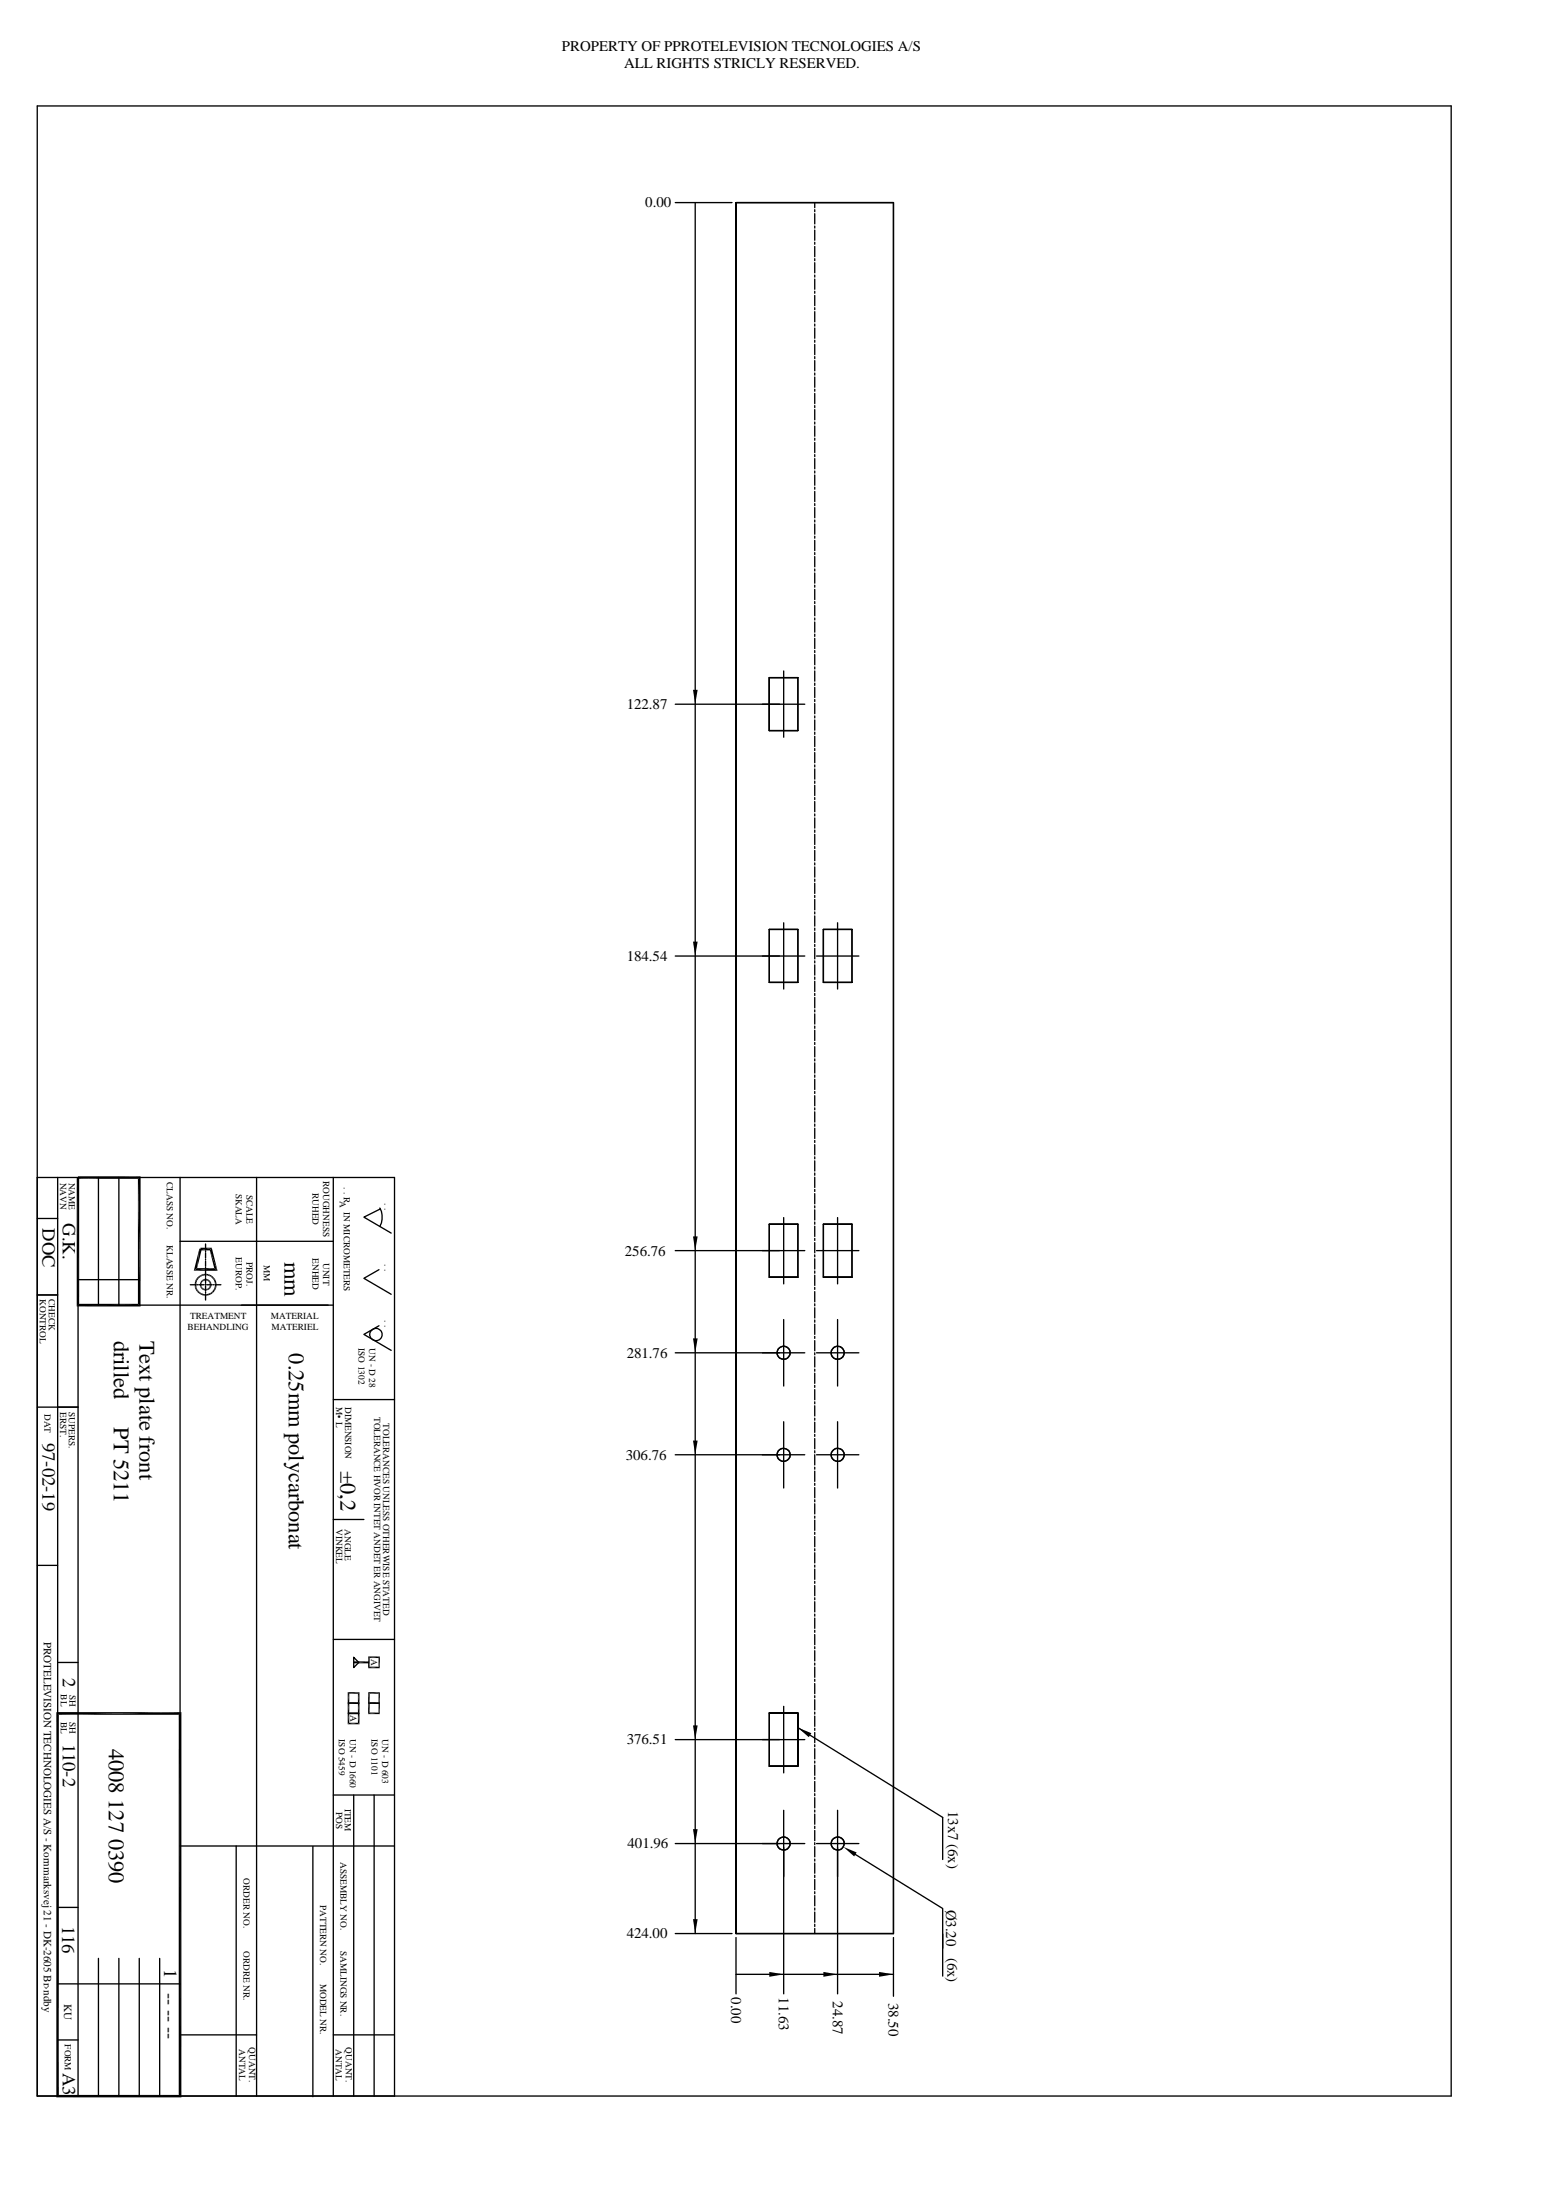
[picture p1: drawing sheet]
<svg xmlns="http://www.w3.org/2000/svg" width="297mm" height="420mm" viewBox="0 0 297 420" stroke-linecap="round" stroke-linejoin="round" font-family="sans-serif">
<g fill="none" stroke="#000" stroke-width=".25">
<path d="M7.1 20.2h269.9v380.1h-269.9zM128.9 38.7h10.8M132.7 38.7v330.6M140.5 38.7v330.6v-330.6M155.5 38.7v1M170.6 38.7h-30.1h30.1M170.6 38.7v330.6M155.5 40v.4M155.5 40.8v2M155.5 43.2v.4M155.5 43.9v2M155.5 46.3v.4"/>
<path d="M155.5 47.1v1.9M155.5 49.4v.4M155.5 50.2v1.9M155.5 52.5v.4M155.5 53.3v1.9M155.5 55.6v.4M155.5 56.4v2M155.5 58.8v.3M155.5 59.5v2M155.5 61.9v.4M155.5 62.7v1.9M155.5 65v.4"/>
<path d="M155.5 65.8v1.9M155.5 68.1v.4M155.5 68.9v1.9M155.5 71.2v.4M155.5 72v2M155.5 74.3v.4M155.5 75.1v2M155.5 77.5v.4M155.5 78.2v2M155.5 80.6v.4M155.5 81.4v1.9M155.5 83.7v.4"/>
<path d="M155.5 84.5v1.9M155.5 86.8v.4M155.5 87.6v1.9M155.5 90v.3M155.5 90.7v2M155.5 93v.4M155.5 93.9v1.9M155.5 96.2v.4M155.5 96.9v2M155.5 99.3v.4M155.5 100.1v1.9M155.5 102.4v.4"/>
<path d="M155.5 103.2v2M155.5 105.5v.4M155.5 106.3v1.9M155.5 108.7v.4M155.5 109.4v2M155.5 111.8v.3M155.5 112.6v1.9M155.5 114.9v.4M155.5 115.7v1.9M155.5 118v.4M155.5 118.8v1.9M128.9 134.5h24.7"/>
<path d="M146.9 129.4v10.1v-10.1M146.9 129.4h5.4v10.1v-10.1zM146.9 139.5h5.4h-5.4M149.6 128.1v12.7M155.5 121.1v.4M155.5 121.9v2M155.5 124.2v.4M155.5 125v2M155.5 127.4v.4M155.5 128.1v2M155.5 130.5v.4M155.5 131.3v1.9"/>
<path d="M155.5 133.6v.4M155.5 134.4v1.9M155.5 136.7v.4M155.5 137.5v1.9M155.5 139.8v.5M155.5 140.6v2M155.5 143v.3M155.5 143.7v2M155.5 146.1v.4M155.5 146.9v1.9M155.5 149.2v.4M155.5 150v1.9"/>
<path d="M155.5 152.3v.4M155.5 153.1v1.9M155.5 155.4v.4M155.5 156.2v2M155.5 158.5v.5M155.5 159.3v2M146.9 177.5h5.4v10.1v-10.1zM146.9 177.5v10.1M149.6 176.2v12.7M155.5 161.7v.4M155.5 162.4v2M155.5 164.8v.4"/>
<path d="M155.5 165.6v1.9M155.5 167.9v.4M155.5 168.7v1.9M155.5 171v.4M155.5 171.8v2M155.5 174.2v.3M155.5 174.9v2M155.5 177.2v.5M155.5 178.1v1.9M157.2 177.5v10.1v-10.1M157.2 177.5h5.4v10.1v-10.1zM159.9 176.2v12.7"/>
<path d="M128.9 182.6h24.7M146.9 187.6h5.4h-5.4M155.5 180.4v.4M155.5 181.1v2M155.5 183.5v.4M155.5 184.3v1.9M155.5 186.6v.4M155.5 187.4v2M155.5 189.7v.4M155.5 190.5v2M155.5 192.9v.4M155.5 193.6v2"/>
<path d="M155.5 196v.4M155.5 196.8v1.9M155.5 199.1v.4M155.5 199.9v1.9M155.9 182.6h8.1M157.2 187.6h5.4h-5.4M155.5 202.2v.4M155.5 203v1.9M155.5 205.3v.4M155.5 206.1v2M155.5 208.4v.4M155.5 209.3v1.9"/>
<path d="M155.5 211.6v.4M155.5 212.3v2M155.5 214.7v.4M155.5 215.5v1.9M155.5 217.8v.4M155.5 218.6v2M7.1 224.9h68.2v175.4M7.1 232.7h3.9M11 224.9v175.4M14.9 224.9v175.4M18.8 224.9v24.4M22.7 224.9v24.4"/>
<path d="M34.4 224.9v175.4M34.4 237.1h29.2M39.2 237.6v1.1M39.2 238.9v.2M39.2 239.3v1M49 224.9v175.4M63.6 224.9v175.4M72.5 230.7a3.7 3.7 0 0 1 0 3.5M72.6 230.9l-3.1 1.6 5.2 3M128.9 238.8h24.7M146.9 233.8v10.1M149.6 232.5v12.7"/>
<path d="M152.3 233.8h-5.4h5.4M152.3 233.8v10.1M155.5 220.9v.4M155.5 221.7v1.9M155.5 224v.5M155.5 224.8v2M155.5 227.2v.3M155.5 228v1.9M155.5 230.3v.4M155.5 231.1v1.9M155.5 233.4v.4M155.5 234.2v1.9"/>
<path d="M155.5 236.5v.4M155.5 237.3v2M155.5 239.6v.4M155.9 238.8h8.1M157.2 233.8v10.1M159.9 232.5v12.7M162.6 233.8h-5.4h5.4M162.6 233.8v10.1M7.1 247.3h3.9M14.9 249.3h48.7M14.9 244.4h11.7M36.3 245.4h1.1"/>
<path d="M37.6 245.4h.2M38 245.4h.9M39.2 245.4h.2M39.2 240.5v.2M39.2 240.9v1M39.2 242.1v.1M39.2 242.4v1M39.2 243.6v.2M39.2 244v1M39.2 245.2v.2M39.2 245.6v.9M39.2 246.7v.2"/>
<path d="M39.2 247.1v1.2M39.5 245.4h1M40.7 245.4h.2M41.1 245.4h1.1M70.7 255.4a1.19 1.19 0 0 1 1-1.7 1.19 1.19 0 0 1 1.1 1.6 1.19 1.19 0 0 1-2 .3M72.3 253.2l-2.8 1.6 5.2 3.1M72.3 242.5l-2.8 1.6 5.2 3.1M128.9 258.4h24.7M146.9 243.9h5.4h-5.4M149.5 259.6a1.25 1.25 0 0 1-1-1.9 1.25 1.25 0 0 1 2.1 0 1.25 1.25 0 0 1-1 1.9M149.6 252v12.7M155.5 240.4v2"/>
<path d="M155.5 242.7v.5M155.5 243.5v2M155.5 245.9v.4M155.5 246.7v1.9M155.5 249v.4M155.5 249.8v1.9M155.5 252.1v.4M155.5 252.9v1.9M155.5 255.2v.4M155.5 256v2M155.5 258.4v.3M155.5 259.1v2"/>
<path d="M155.9 258.4h8.1M157.2 243.9h5.4h-5.4M159.9 257.1a1.26 1.26 0 0 0-1.2 1.7 1.26 1.26 0 0 0 2.1 .4 1.26 1.26 0 0 0-.4-2l-.4-.1M159.9 252v12.7M7.1 268.7h7.8M63.6 267.3h11.7M128.9 277.8h24.7M149.5 279.1a1.25 1.25 0 0 1-1-1.9 1.25 1.25 0 0 1 2.1 0 1.25 1.25 0 0 1-1 1.9M149.6 271.5v12.7M155.5 261.5v.4M155.5 262.3v1.9M155.5 264.6v.4"/>
<path d="M155.5 265.4v1.9M155.5 267.7v.4M155.5 268.5v1.9M155.5 270.8v.4M155.5 271.6v2M155.5 273.9v.4M155.5 274.7v2M155.5 277.1v.4M155.5 277.8v2M155.9 277.8h8.1M159.9 276.6a1.25 1.25 0 0 0-1 1.9 1.25 1.25 0 0 0 2.1 0 1.25 1.25 0 0 0-1-1.9M159.9 271.5v12.7"/>
<path d="M7.1 299h3.9M63.6 290.2h5.9M155.5 280.2v.4M155.5 281v1.9M155.5 283.3v.4M155.5 284.1v1.9M155.5 286.4v.4M155.5 287.2v1.9M155.5 289.6v.3M155.5 290.3v2M155.5 292.7v.3M155.5 293.5v1.9"/>
<path d="M155.5 295.8v.4M155.5 296.5v2M155.5 298.9v.4M155.5 299.7v1.9M11 317.5h3.9M63.6 313.1h11.7M67.5 316.5l1 1-1 1zM72.4 316.4v2.2M155.5 302v.4M155.5 302.8v2M155.5 305.1v.4M155.5 305.9v1.9"/>
<path d="M155.5 308.3v.4M155.5 309v2M155.5 311.4v.3M155.5 312.2v1.9M155.5 314.5v.4M155.5 315.3v1.9M155.5 317.6v.4M155.5 318.4v1.9M11 327.2h3.9M72.4 323.2v4.2M128.9 332.2h24.7M146.9 337.3h5.4h-5.4"/>
<path d="M146.9 327.2v10.1M149.6 325.9v12.7M152.3 337.3v-10.1v10.1M152.3 327.2h-5.4h5.4M152.3 329.9l27.7 17.2v8M155.5 320.7v.4M155.5 321.5v2M155.5 323.8v.4M155.5 324.6v2M155.5 327v.4M155.5 327.7v2M155.5 330.1v.4"/>
<path d="M155.5 330.9v1.9M155.5 333.2v.4M155.5 334v1.9M155.5 336.3v.4M155.5 337.1v1.9M155.5 339.4v.4M34.4 352.6h40.9M45.1 352.6v47.7M59.7 352.6v47.8M63.6 342.8h11.7M67.5 342.8v57.5M71.4 342.8v57.5"/>
<path d="M128.9 352.1h24.7M149.5 353.3a1.25 1.25 0 0 1-1-1.9 1.25 1.25 0 0 1 2.1 0 1.25 1.25 0 0 1-1 1.9M149.6 345.7v35.1M155.5 340.2v2M155.5 342.6v.3M155.5 343.3v2M155.5 345.7v.4M155.5 346.5v1.9M155.5 348.8v.4M155.5 349.6v1.9M155.5 351.9v.4M155.5 352.7v1.9"/>
<path d="M155.5 355v.4M155.5 355.8v2M155.5 358.1v.5M155.5 358.9v2M155.9 352.1h8.1M159.9 353.3a1.25 1.25 0 0 1-1.1-1.9 1.25 1.25 0 0 1 2.2 0 1.25 1.25 0 0 1-1.1 1.9M159.9 345.7v35.1M163.3 354.2l16.7 10.3v7.6M11 364.3h3.9M11 378.9h23.4M18.8 374v26.3M22.7 374v26.3"/>
<path d="M26.6 374v26.3M30.5 374v26.3M128.9 369.3h10.8M140.5 370v10.8M140.5 377.1h30.1M155.5 361.3v.4M155.5 362v2M155.5 364.4v.4M155.5 365.2v1.9M155.5 367.5v.4M155.5 368.3v1M170.6 369.3h-30.1h30.1"/>
<path d="M170.6 370v11.3M180 369.4v8M11 389.6h3.9M34.4 388.6h14.6M63.6 388.6h11.7"/>
</g>
<g fill="#000">
<path d="M132.3 131.7h.9l-.5 2.8zM132.3 179.8h.9l-.5 2.8zM14.6 224.9l.5 24.1-.5 .5zM14.6 224.9h.5v24.1zM14.9 225.1l11.9-.4-.5 .4zM14.9 224.7h11.9l-11.9 .4zM38.1 238.5l-.5 3.7-.6 .5zM38.1 238.5l.4 .1-.9 3.6zM38.3 238.8l2.1-.5-.4 .5zM38.3 238.3h2.1l-2.1 .5zM132.3 236.1h.9l-.5 2.7zM14.6 249.5l11.7-.5 .5 .5z"/>
<path d="M15.1 249h11.2l-11.7 .5zM26.3 225.1l.5 24.4-.5-.5zM26.3 225.1l.5-.4v24.8zM37 242.7l3.9-.5 .6 .5zM37.2 245.4h.3l-.3 .5zM37.2 244.8l.3 .1-.3 .5zM37.2 245.9l.3-.1-.1 .6zM37.4 244.3l.3 .2-.5 .3zM37.4 246.4l.3-.1 .1 .5zM37.5 245.4v.4l-.3 .1zM37.5 244.9v.5h-.3zM37.5 245.8l.2 .5-.3 .1z"/>
<path d="M37 242.7l.6-.5h3.3zM37.2 244.8l.5-.3-.2 .4zM37.7 246.3l.3 .3-.2 .2zM37.8 243.9l.2 .2-.6 .2zM38 246.6l.2 .6-.4-.4zM37.4 244.3l.6-.2-.3 .4zM38 246.6l.4 .3-.2 .3zM38.1 245.4h.3l-.2 .4zM37.8 243.9l.4-.4 .2 .3zM38.4 246.9l.3 .5-.5-.2zM38.2 244.9l.3 .1-.4 .4zM38.2 245.8l.3-.1v.5z"/>
<path d="M37.8 243.9l.6-.1-.4 .3zM38.4 246.9l.4 .2-.1 .3zM38.4 245.4l.1 .3-.3 .1zM38.5 244.6l.2 .2-.5 .1zM38.1 245.4l.4-.4-.1 .4zM38.5 245.7l.2 .3-.2 .2zM38.7 246l.1 .4-.3-.2zM38.2 244.9l.5-.1-.2 .2zM38.7 246l.2 .1-.1 .3zM38.2 243.5l.5-.2 .1 .3zM38.8 247.1l.4 .3h-.5zM38.2 243.5l.6 .1-.4 .2z"/>
<path d="M38.8 247.1l.4 .1v.2zM38.5 244.6l.3-.3 .1 .3zM38.9 246.1l.3 .4-.4-.1zM38.5 244.6h.4l-.2 .2zM38.9 246.1l.3 .1v.3zM39.2 247.2l.6 .2h-.6zM39.2 247.2l.5-.1 .1 .3zM38.7 243.3l.5-.1v.3zM38.7 243.3l.5 .2-.4 .1zM39.2 246.2l.5 .2-.5 .1zM39.2 246.2l.4-.1 .1 .3zM38.8 244.3l.4-.1v.3z"/>
<path d="M38.8 244.3l.4 .2-.3 .1zM39.6 246.1l.2-.1 .2 .2zM39.2 244.2l.4 .4-.4-.1zM39.6 246.1l.4 .1-.3 .2zM39.2 244.2l.5 .1-.1 .3zM39.7 247.1l.5-.2 .1 .3zM39.2 243.2l.5 .4-.5-.1zM39.7 247.1l.6 .1-.5 .2zM39.2 243.2l.6 .1-.1 .3zM40 245.7l.3 .1-.5 .2zM39.7 244.3l.1 .5-.2-.2zM40.1 245.4h.3l-.4 .3z"/>
<path d="M40 244.6v.4l-.2-.2zM39.8 246l.5-.2-.3 .4zM39.7 244.3l.3 .3-.2 .2zM40 245l.3-.1-.2 .5zM40.2 246.9l.3-.3 .2 .2zM39.8 243.3l.4 .5-.5-.2zM40.2 246.9l.5-.1-.4 .4zM39.8 243.3l.5 .2-.1 .3zM40 245.7l.4-.3-.1 .4zM40 244.6l.3 .3-.3 .1zM40.3 244.9l.1 .5h-.3zM40.8 246.3l.3 .1-.6 .2z"/>
<path d="M40.3 243.5l.2 .6-.3-.3zM40.5 246.6l.6-.2-.4 .4zM40.3 243.5l.4 .4-.2 .2zM41 245.8l.3 .1-.5 .4zM40.5 244.1l.2-.2 .1 .6zM40 238.8l1.5 3.9-.6-.5zM41.1 245.4h.3l-.4 .4zM40.8 244.5l.3-.2-.1 .6zM40.8 246.3l.5-.4-.2 .5zM41 244.9l.3-.1-.2 .6zM40.7 243.9l.4 .4-.3 .2zM41.4 245.4l-.1 .5-.3-.1z"/>
<path d="M41.1 244.3l.2 .5-.3 .1zM41.3 244.8l.1 .6h-.3zM40.4 238.3l1.1 4.4-1.5-3.9zM132.3 255.6h.9l-.5 2.8zM132.3 275.1h.9l-.5 2.7zM70.3 316.4l.3 .3v1.6zM70.6 316.7l1.9-.3-.2 .3zM70.3 318.6l.3-.3h1.7zM72.3 316.7l.2 1.9-.2-.3zM10.8 327l.4 73.1-.4 .5zM10.8 327l.4 .5v72.6zM11.2 327.5l23.4-.5-.5 .5z"/>
<path d="M10.8 327h23.8l-23.4 .5zM66.4 327.4l.3-.3h1.6zM66.4 325.1l.3 .3v1.7zM66.4 325.4l.3-.3h1.6zM66.4 323.2l.3 .3v1.6zM66.4 327.1l.3 .3v1.6zM66.7 327.4l1.9-.3-.3 .3zM68.3 325.4l.3 2-.3-.3zM66.7 325.4l1.9-.3-.3 .3zM68.3 323.5l.3 1.9-.3-.3zM66.7 323.5l1.9-.3-.3 .3zM66.4 329.3l.3-.3h1.6z"/>
<path d="M68.3 327.4l.3 1.9-.3-.3zM70.3 327.4l.3-.3h1.7zM70.3 325.1l.3 .3v1.7zM70.6 325.1h1.7l-2 .3zM70.3 323.2l.3 .3v1.6zM72.3 325.4l.2 2-.2-.3zM70.6 325.4l1.9-.3-.2 .3zM72.3 323.5l.2 1.9-.2-.3zM70.6 323.5l1.9-.3-.2 .3zM132.3 329.5h.9l-.5 2.7zM152.3 329.9l2.6 1.1-.5 .8zM132.3 349.3h.9l-.5 2.8z"/>
<path d="M161 352.7l2.5 1.1-.4 .7zM132.3 366.5h.9l-.5 2.8zM146.9 376.6l2.7 .5-2.7 .4zM157.2 376.6l2.7 .5-2.7 .4zM167.8 376.6l2.8 .5-2.8 .4zM10.8 400.6l23.3-.5 .5 .5zM11.2 400.1h22.9l-23.3 .5zM34.1 327.5l.5 73.1-.5-.5zM34.6 327v73.6l-.5-73.1z"/>
</g>
<g fill="none" stroke="#000" stroke-width=".3">
<path d="M70.3 318.5h2.2M70.3 316.5h2.2M70.4 316.4v2.2M66.4 327.2h2.2M66.4 325.3h2.2M66.4 323.3h2.2M66.4 329.2h2.2M66.5 323.2v6.1M68.5 323.2v6.1M70.3 327.2h2.2M70.3 325.3h2.2M70.3 323.3h2.2"/>
<path d="M70.4 323.2v4.2"/>
</g>
<path d="M67.5 317.5h2.9" fill="none" stroke="#000" stroke-width=".38"/>
<path d="M161 335.3h.1" fill="none" stroke="#000" stroke-width=".19"/>
<g font-size="4.3">
<text x="54.3" y="241" transform="rotate(90 54.3 241)">mm</text>
<text x="21.8" y="256" transform="rotate(90 21.8 256)">drilled</text>
<text x="26.6" y="256" transform="rotate(90 26.6 256)">Text plate front</text>
<text x="55.1" y="258.5" transform="rotate(90 55.1 258.5)">0.25mm polycarbonat</text>
<text x="21.8" y="272.5" transform="rotate(90 21.8 272.5)">PT 5211</text>
<text x="65" y="280.9" transform="rotate(90 65 280.9)">±0,2</text>
<text x="20.8" y="334" transform="rotate(90 20.8 334)">4008 127 0390</text>
</g>
<g font-size="3.6">
<text x="12" y="233.6" transform="rotate(90 12 233.6)">G.K.</text>
<text x="8.1" y="234.6" transform="rotate(90 8.1 234.6)">DOC</text>
<text x="8.1" y="275.5" transform="rotate(90 8.1 275.5)">97-02-19</text>
<text x="12" y="320.4" transform="rotate(90 12 320.4)">2</text>
<text x="12" y="333" transform="rotate(90 12 333)">110-2</text>
<text x="11.9" y="367.8" transform="rotate(90 11.9 367.8)">116</text>
<text x="31.3" y="376.1" transform="rotate(90 31.3 376.1)">1</text>
<text x="31.3" y="380.6" transform="rotate(90 31.3 380.6)">-- -- --</text>
<text x="12" y="395.9" transform="rotate(90 12 395.9)">A3</text>
</g>
<g font-size="2.8">
<text x="107.3" y="9.7">PROPERTY OF PPROTELEVISION TECNOLOGIES A/S</text>
<text x="119.1" y="13.1">ALL RIGHTS STRICLY RESERVED.</text>
<text x="123.2" y="39.6">0.00</text>
<text x="119.6" y="135.4">122.87</text>
<text x="119.6" y="183.5">184.54</text>
<text x="119.3" y="239.8">256.76</text>
<text x="119.6" y="259.3">281.76</text>
<text x="119.5" y="278.8">306.76</text>
<text x="119.6" y="333.2">376.51</text>
<text x="181" y="345.8" transform="rotate(90 181 345.8)">13x7 (6x)</text>
<text x="119.8" y="353">401.96</text>
<text x="180.6" y="364.7" transform="rotate(90 180.6 364.7)">Ø3.20</text>
<text x="119.6" y="370.2">424.00</text>
<text x="180.8" y="373.9" transform="rotate(90 180.8 373.9)">(6x)</text>
<text x="139.6" y="381.4" transform="rotate(90 139.6 381.4)">0.00</text>
<text x="148.7" y="381.5" transform="rotate(90 148.7 381.5)">11.63</text>
<text x="159" y="382.2" transform="rotate(90 159 382.2)">24.87</text>
<text x="169.6" y="382.5" transform="rotate(90 169.6 382.5)">38.50</text>
</g>
<g font-size="2.1">
<text x="8.4" y="313.5" transform="rotate(90 8.4 313.5)">PROTELEVISION TECHNOLOGIES A/S - Kornmarksvej 21 - DK-2605 Br›ndby</text>
<text x="12.3" y="382.7" transform="rotate(90 12.3 382.7)">KU</text>
</g>
<g font-size="1.8">
<text x="11.5" y="225.8" transform="rotate(90 11.5 225.8)">NAVN</text>
<text x="13.2" y="225.8" transform="rotate(90 13.2 225.8)">NAME</text>
<text x="31.9" y="225.8" transform="rotate(90 31.9 225.8)">CLASS NO.</text>
<text x="59.6" y="227.8" transform="rotate(90 59.6 227.8)">RUHED</text>
<text x="61.7" y="225.6" transform="rotate(90 61.7 225.6)">ROUGHNESS</text>
<text x="65.6" y="226.8" transform="rotate(90 65.6 226.8)">. . R</text>
<text x="45" y="228" transform="rotate(90 45 228)">SKALA</text>
<text x="47.1" y="228.1" transform="rotate(90 47.1 228.1)">SCALE</text>
<text x="64.9" y="229.4" transform="rotate(90 64.9 229.4)">A</text>
<text x="65.6" y="231.5" transform="rotate(90 65.6 231.5)">IN MICROMETERS</text>
<text x="73.4" y="229.7" transform="rotate(90 73.4 229.7)">. .</text>
<text x="31.9" y="237.8" transform="rotate(90 31.9 237.8)">KLASSE NR.</text>
<text x="45" y="240.2" transform="rotate(90 45 240.2)">EUROP.</text>
<text x="47.1" y="241" transform="rotate(90 47.1 241)">PROJ.</text>
<text x="50.4" y="241.5" transform="rotate(90 50.4 241.5)">MM</text>
<text x="59.6" y="240.3" transform="rotate(90 59.6 240.3)">ENHED</text>
<text x="61.7" y="241.2" transform="rotate(90 61.7 241.2)">UNIT</text>
<text x="73.4" y="241.4" transform="rotate(90 73.4 241.4)">. .</text>
<text x="7.6" y="248.1" transform="rotate(90 7.6 248.1)">KONTROL</text>
<text x="9.3" y="248.1" transform="rotate(90 9.3 248.1)">CHECK</text>
<text x="36.3" y="251.9">TREATMENT</text>
<text x="51.7" y="251.9">MATERIAL</text>
<text x="35.8" y="254">BEHANDLING</text>
<text x="51.8" y="254">MATERIEL</text>
<text x="68.4" y="257.5" transform="rotate(90 68.4 257.5)">ISO 1302</text>
<text x="70.5" y="257.5" transform="rotate(90 70.5 257.5)">UN - D 28</text>
<text x="73.4" y="252.1" transform="rotate(90 73.4 252.1)">. .</text>
<text x="11.5" y="269.7" transform="rotate(90 11.5 269.7)">ERST.</text>
<text x="13.2" y="269.7" transform="rotate(90 13.2 269.7)">SUPERS.</text>
<text x="64.2" y="268.7" transform="rotate(90 64.2 268.7)">M•L</text>
<text x="65.9" y="268.7" transform="rotate(90 65.9 268.7)">DIMENSION</text>
<text x="8.5" y="270" transform="rotate(90 8.5 270)">DAT</text>
<text x="71.5" y="270.6" transform="rotate(90 71.5 270.6)">TOLERANCE HVOR INTET ANDET ER ANGIVET</text>
<text x="73.2" y="271.8" transform="rotate(90 73.2 271.8)">TOLERANCES UNLESS OTHERWISE STATED</text>
<text x="64.2" y="292.1" transform="rotate(90 64.2 292.1)">VINKEL</text>
<text x="65.8" y="292.1" transform="rotate(90 65.8 292.1)">ANGLE</text>
<text x="70.9" y="316.8" transform="rotate(90 70.9 316.8)">A</text>
<text x="11.6" y="323.6" transform="rotate(90 11.6 323.6)">BL</text>
<text x="13.3" y="323.6" transform="rotate(90 13.3 323.6)">SH</text>
<text x="11.6" y="328.8" transform="rotate(90 11.6 328.8)">BL</text>
<text x="13.3" y="328.9" transform="rotate(90 13.3 328.9)">SH</text>
<text x="66.9" y="327.5" transform="rotate(90 66.9 327.5)">A</text>
<text x="64.7" y="332.2" transform="rotate(90 64.7 332.2)">ISO 5459</text>
<text x="66.8" y="332.2" transform="rotate(90 66.8 332.2)">UN - D 1660</text>
<text x="70.9" y="332.2" transform="rotate(90 70.9 332.2)">ISO 1101</text>
<text x="73" y="332.2" transform="rotate(90 73 332.2)">UN - D 603</text>
<text x="64.2" y="346" transform="rotate(90 64.2 346)">POS</text>
<text x="65.8" y="345.4" transform="rotate(90 65.8 345.4)">ITEM</text>
<text x="46.5" y="358.7" transform="rotate(90 46.5 358.7)">ORDER NO.</text>
<text x="65" y="355.6" transform="rotate(90 65 355.6)">ASSEMBLY NO.</text>
<text x="61.1" y="363.9" transform="rotate(90 61.1 363.9)">PATTERN NO.</text>
<text x="46.5" y="372.6" transform="rotate(90 46.5 372.6)">ORDRE NR.</text>
<text x="65" y="372.6" transform="rotate(90 65 372.6)">SAMLINGS NR.</text>
<text x="61.1" y="378.8" transform="rotate(90 61.1 378.8)">MODEL NR.</text>
<text x="12.4" y="390.4" transform="rotate(90 12.4 390.4)">FORM</text>
<text x="45.6" y="391.4" transform="rotate(90 45.6 391.4)">ANTAL</text>
<text x="47.5" y="391" transform="rotate(90 47.5 391)">QUANT.</text>
<text x="64.1" y="391.4" transform="rotate(90 64.1 391.4)">ANTAL</text>
<text x="66" y="391" transform="rotate(90 66 391)">QUANT.</text>
</g>
</svg>
